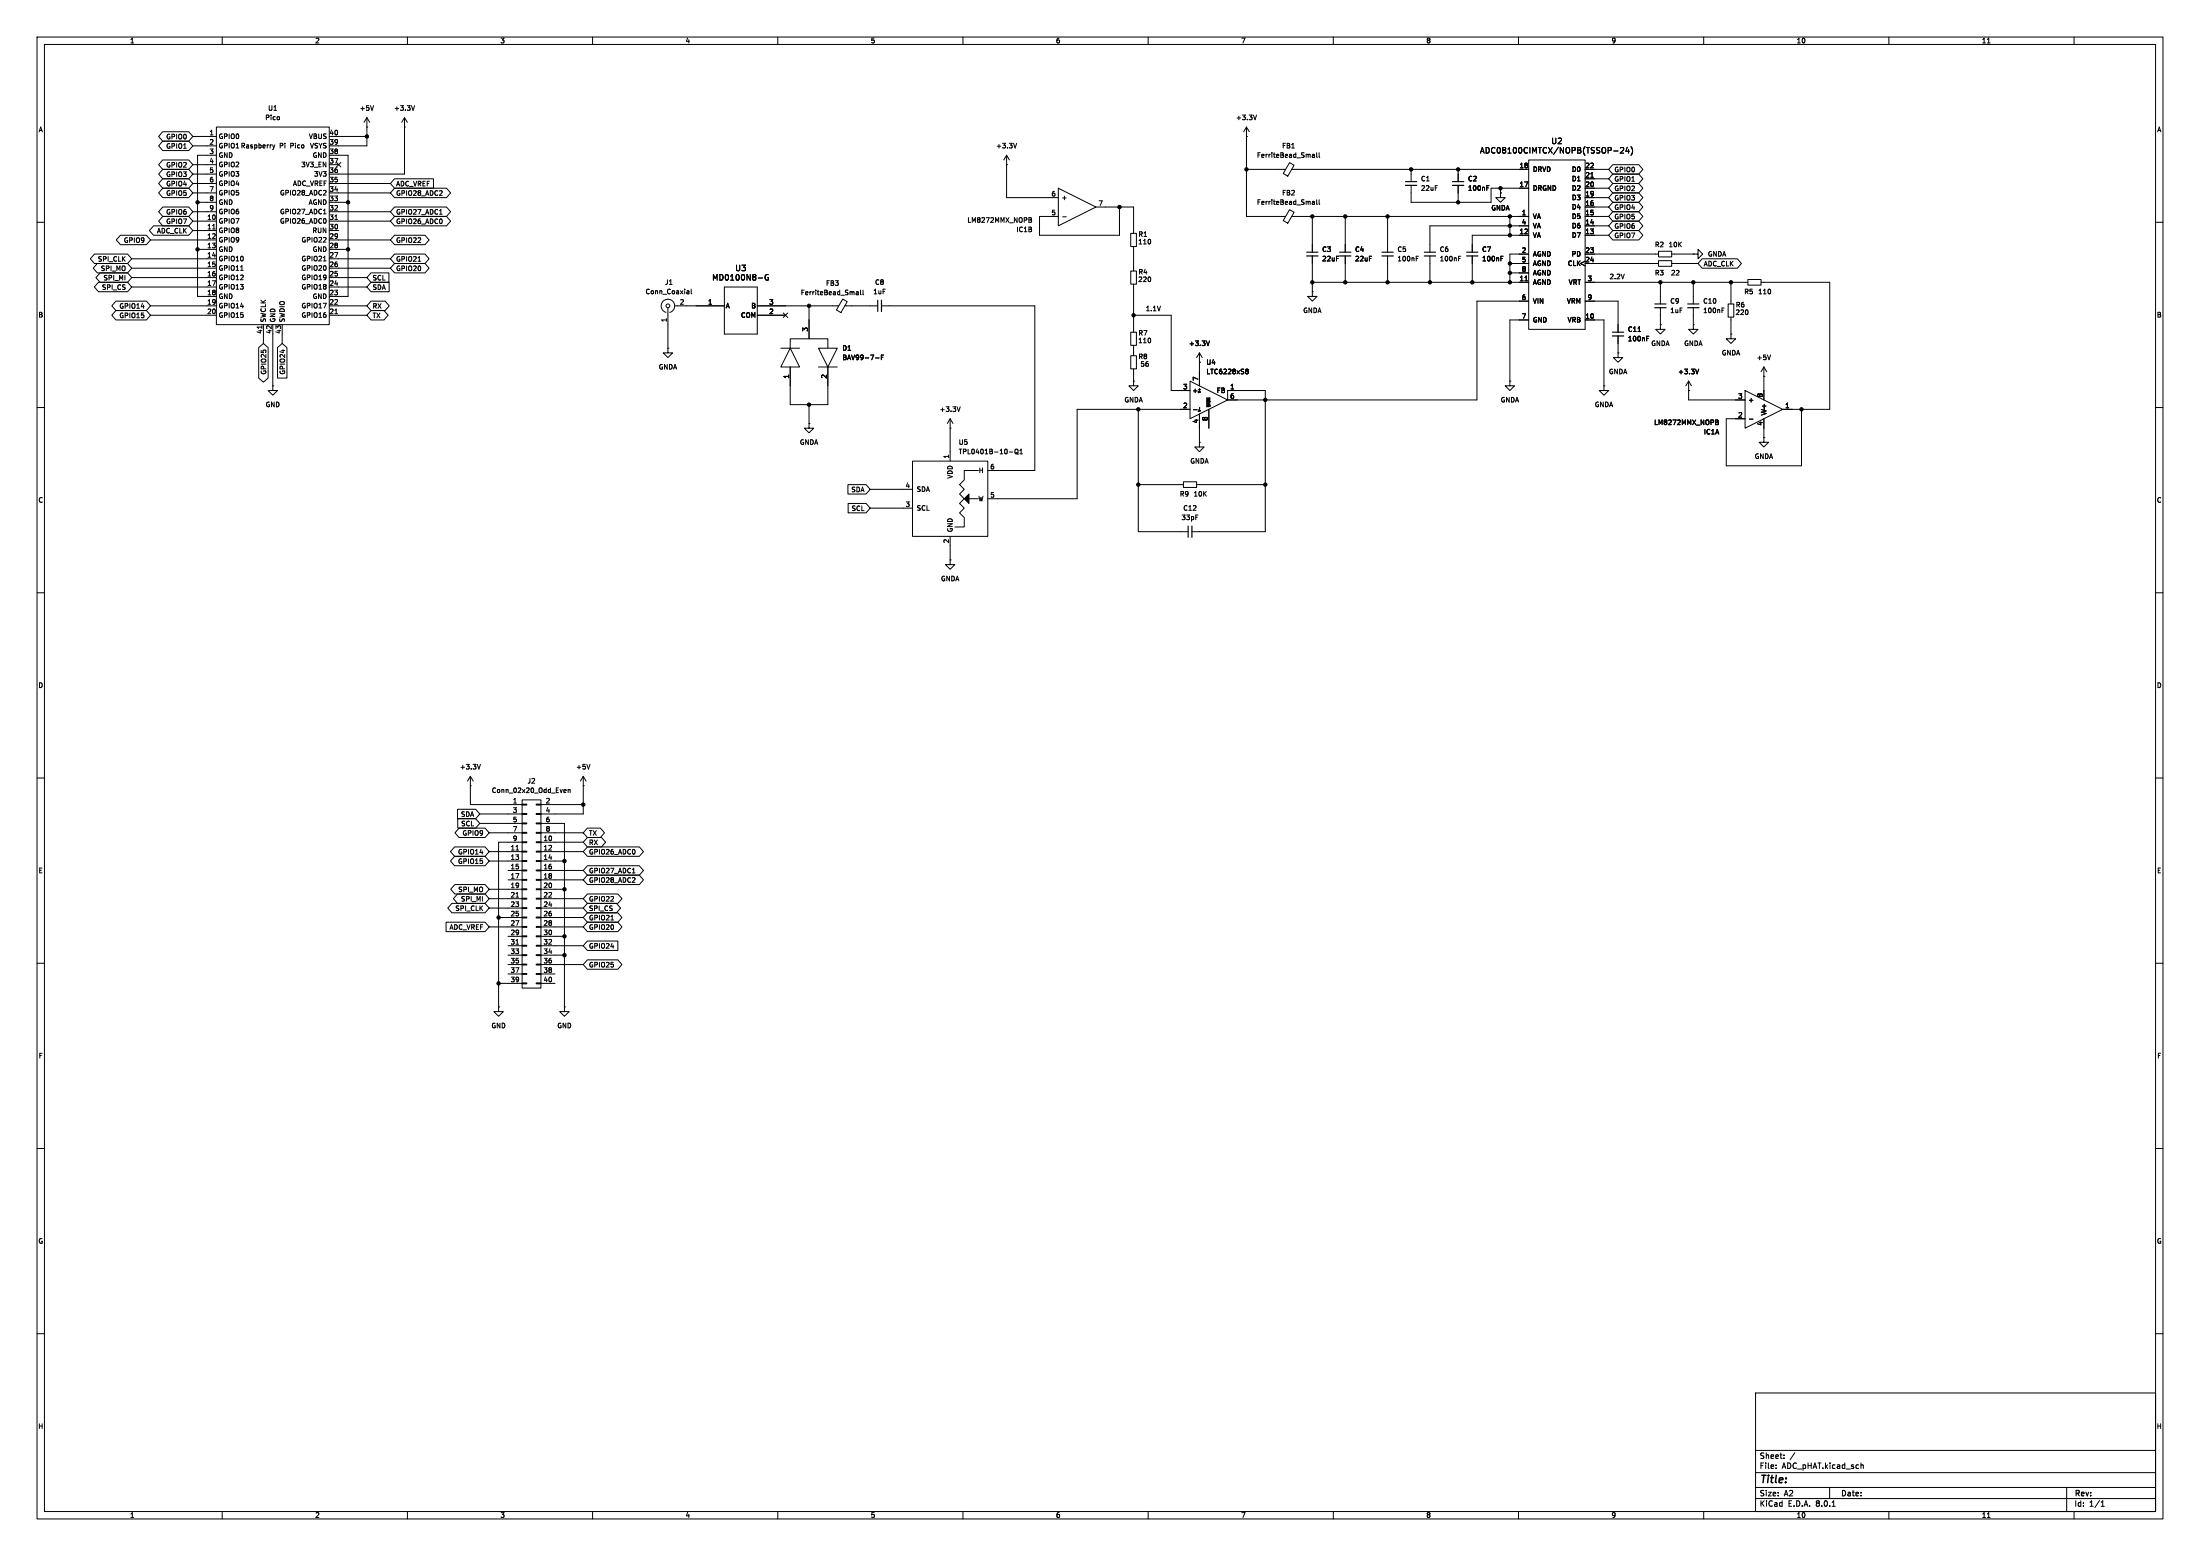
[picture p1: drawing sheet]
<svg xmlns="http://www.w3.org/2000/svg" width="594mm" height="420mm" viewBox="0 0 594 420" stroke-linecap="round" stroke-linejoin="round" font-family="sans-serif">
<g fill="none" stroke="#000" stroke-width=".27">
<path d="M10 10h574v400h-574zM12 12h570v396h-570zM60 10v2M110 10v2M160 10v2M210 10v2M260 10v2M310 10v2M360 10v2M410 10v2M460 10v2M510 10v2"/>
<path d="M536.6 11.6h.7M560 10v2M43.9 38.1h7.1l1.1 1.3-1.1 1.2h-7.1l-1.1-1.2zM43.9 35.6h7.1l1.1 1.2-1.1 1.3h-7.1l-1.1-1.3zM52.1 36.8h6.3M52.1 39.4h6.3M58.4 34.3h30.5v53.3h-30.5zM73.6 39.1l.3 .8M73.9 39.9l-.3 .5M74.2 39.1l-.3 .8M88.9 36.8h10.2M99.1 34.3h.1"/>
<path d="M99.1 31.8v7.6h-10.2M99.1 31.8l-.8 1.2M99.1 31.8l.7 1.2M100.9 28.5l-.4 1.3M109.2 34.3h.1M109.2 31.8v15.2h-20.3M109.2 31.8l-.7 1.2M109.2 31.8l.8 1.2M111.9 28.5l-.4 1.3M274.5 38.7l-.4 1.2M336.5 36.8h.1M336.5 34.3v24.1h10.6"/>
<path d="M336.5 34.3l-.7 1.3M336.5 34.3l.8 1.3M339.3 31.1l-.5 1.2M437.5 40l.6-.2 .3 .4-.9 1.1h.9M439.3 39.7l-.3 1.1h.9M440.4 39.6a1.74 1.74 0 0 1 0 2.3M10 60h2M43.9 43.2h7.1l1.1 1.3-1.1 1.2h-7.1l-1.1-1.2zM43.9 50.8h7.1l1.1 1.3-1.1 1.2h-7.1l-1.1-1.2zM43.9 45.7h7.1l1.1 1.3-1.1 1.3h-7.1l-1.1-1.3zM43.9 58.4h7.1l1.1 1.3-1.1 1.3h-7.1l-1.1-1.3zM43.9 55.9h7.1l1.1 1.3-1.1 1.2h-7.1l-1.1-1.2z"/>
<path d="M43.9 48.3h7.1l1.1 1.2-1.1 1.3h-7.1l-1.1-1.3zM52.1 59.7h6.3M52.1 57.2h6.3M52.1 52.1h6.3M52.1 49.5h6.3M52.1 47h6.3M52.1 44.5h6.3M53.3 54.6h5.1M58.4 41.9h-5.1v38.1h5.1M87.3 57.7h.7M88.9 59.7h16.5M88.9 41.9h5.1v38.1h-5.1"/>
<path d="M88.9 57.2h16.5M88.9 54.6h5.1M88.9 52.1h16.5M88.9 49.5h16.5M88.9 44.5h2.5M90.4 59.3h.7M90.8 43.8l1.2 1.3M92 43.8l-1.2 1.3M106.5 55.9h14.1l1.1 1.3-1.1 1.2h-14.1l-1.1-1.2zM106.5 58.4h14.1l1.1 1.3-1.1 1.3h-14.1l-1.1-1.3zM106.5 50.8h14.1l1.1 1.3-1.1 1.2h-14.1l-1.1-1.2zM106.5 48.3h10.5v2.5h-10.5l-1.1-1.3z"/>
<path d="M118.7 57.8h.7M271.8 44.5h.1M271.8 41.9l-.8 1.3M271.8 41.9v11.4h13.9M271.8 41.9l.7 1.3M277.8 58.7l.6 .2 .1 .2-.3 .2M277.8 59.3h.4M278.2 59.3l.3 .3v.3l-.7 .1M285.7 50.8l10.2 5.1-10.2 5.1zM286.9 58.5h1M295.9 55.9h10.2v7.1M302.3 55.9v7.6h-21.6v-5.1h5"/>
<path d="M336.5 45.7h10.6M348.2 43.9l1.2 .7-1.7 2.9-1.2-.7zM348.2 56.6l1.2 .7-1.7 2.9-1.2-.7zM348.8 58.4h63.9M348.8 45.7h63.9M354.3 58.4v9.7M354.4 41.7h.4l.1 .8-.5-.1M354.4 54.4h.4l.1 .8M354.4 55.1h.5M354.9 41.9l-.5 .2M354.9 54.6l-.5 .2M355.5 41.2v1.1l.2 .2"/>
<path d="M355.5 53.9v1.1l.2 .2M356.2 41.2v1.1l.1 .2M356.2 53.9v1.1l.1 .2M363.2 58.4v9.7M374.6 58.4v9.7M381 50v4.6h21.6v-3.8h10.1M381 45.7v3.3M393.7 45.7v3.3M393.7 50v4.6M401.4 50.7h.5M401.4 50.1h.6M405.1 52.1v1.2h1.3l-1.3 1.3-1.2-1.3h1.2"/>
<path d="M405.1 52.1h.1M405.1 50.8v1.3M407.7 58.4v5.1M412.7 43.2h15.3v45.7h-15.3zM428 58.4h6.3M428 53.3h6.3M428 55.9h6.3M428 45.7h6.3M428 50.8h6.3M428 48.3h6.3M429.5 47.8h.7M435.5 59.7h7l1.1 1.3-1.1 1.2h-7l-1.2-1.2z"/>
<path d="M435.5 54.6h7l1.1 1.3-1.1 1.3h-7l-1.2-1.3zM435.5 47h7l1.1 1.3-1.1 1.2h-7l-1.2-1.2zM435.5 57.2h7l1.1 1.2-1.1 1.3h-7l-1.2-1.3zM435.5 44.5h7l1.1 1.2-1.1 1.3h-7l-1.2-1.3zM435.5 52.1h7l1.1 1.2-1.1 1.3h-7l-1.2-1.3zM435.5 49.5h7l1.1 1.3-1.1 1.3h-7l-1.2-1.3zM439.7 40.3v1M582 60h2M25.5 68.6h8.9l1.2 1.3-1.2 1.2h-8.9l-1.1-1.2zM26.3 71.1h8.1l1.2 1.3-1.2 1.3h-8.1l-1.1-1.3zM26.6 76.2h7.8l1.2 1.3-1.2 1.2h-7.8l-1.1-1.2zM27 73.7h7.4l1.2 1.2-1.2 1.3h-7.4l-1.1-1.3z"/>
<path d="M32.5 63.5h7l1.1 1.3-1.1 1.2h-7l-1.1-1.2zM35.6 69.9h22.8M35.6 72.4h22.8M35.6 74.9h22.8M35.6 77.5h22.8M40.6 64.8h17.8M41.5 61h9.5l1.1 1.2-1.1 1.3h-9.5l-1.2-1.3zM52.1 62.2h6.3M53.3 67.3h5.1M57.4 61.8h.7M65 73h.7M87.3 70.4h.7"/>
<path d="M88.9 62.2h2.5M88.9 64.8h16.5M88.9 67.3h5.1M88.9 69.9h16.5M88.9 72.4h16.5M88.9 74.9h10.2M88.9 77.5h10.2M100.2 76.2h4.9v2.5h-4.9l-1.1-1.2zM100.2 73.7h4.8v2.5h-4.8l-1.1-1.3zM106.5 63.5h8.2l1.2 1.3-1.2 1.2h-8.2l-1.1-1.2zM106.5 68.6h8.2l1.2 1.3-1.2 1.2h-8.2l-1.1-1.2zM106.5 71.1h8.2l1.2 1.3-1.2 1.3h-8.2l-1.1-1.3z"/>
<path d="M112.9 70.5h.7M185.6 78.5l.4 .2v.6M186 79.3h-.4M186 78.8h-.4M186.6 78v1.1l.2 .2M195.6 77.5h8.9v12.7h-8.9zM204.7 75h1.2M207.4 74.2a.69 .69 0 0 0-.9 .7 .69 .69 0 0 0 1 .6v-.5h-.3M231.2 78.8h.5v.8M231.2 79.5h.5M231.7 79l-.5 .1M232.3 78.3v1.1l.2 .2"/>
<path d="M233 78.3v1.1l.2 .2M305.3 63h1.5v3.5h-1.5zM305.3 73.2h1.5v3.5h-1.5zM306.1 66.5v6.7M306.1 76.7v13M354.3 78.7v1.3h1.3l-1.3 1.3-1.2-1.3h1.2M354.3 78.7h.1M354.3 69.1v9.6M354.3 76.2h58.4M363.2 69.1v7.1M374.6 69.1v7.1M382.4 69.8h.4"/>
<path d="M382.4 69.2h.6M386.1 69.1v7.1M393.8 69.8h.4M393.8 69.2h.6M397.5 69.1v7.1M405.2 69.8h.5M405.2 69.2h.6M407.7 71.1h5M407.7 73.7h5M411.7 75.8h.7M412.7 63.5h-15.2v4.6M412.7 61h-26.6v7.1"/>
<path d="M412.7 68.6h-5v7.6M428 70.5l-1.3 .6 1.3 .7M428 76.2h43.9M428 63.5h6.3M428 61h6.3M428 68.6h19.8M428 71.1h19.8M435.5 62.2h7l1.1 1.3-1.1 1.3h-7l-1.2-1.3zM447.8 67.8h3.6v1.5h-3.6zM447.8 70.4h3.6v1.5h-3.6zM448.3 76.2v5.8M451.4 68.6h5.8"/>
<path d="M451.4 71.1h7.1M457.2 68.6h1.3v-1.3l1.2 1.3-1.2 1.3v-1.3M457.2 68.6h.1M457.2 76.2v5.8M459.6 69.9h9.5l1.1 1.2-1.1 1.3h-9.5l-1.1-1.3zM467.4 76.2v5.8M471.9 75.4h3.6v1.6h-3.6zM475.5 76.2h18.5v34.3h-12.7M31.3 83.8h8.2l1.1 1.3-1.1 1.3h-8.2l-1.1-1.3zM31.3 81.3h8.2l1.1 1.3-1.1 1.2h-8.2l-1.1-1.2zM40.6 82.6h17.8M40.6 85.1h17.8"/>
<path d="M69.8 93.8l1.3-1.1 1.3 1.1v8.2l-1.3 1.2-1.3-1.2zM70.7 87.9v.8M71.1 87.6v5.1M73.7 87.6v16.5M74.9 93.8l1.3-1.1 1.3 1.1v8.2h-2.6zM76.2 87.6v5.1M88.9 82.6h10.2M88.9 85.1h10.2M90.4 84.7h.7M100.2 83.8h3.5l1.1 1.3-1.1 1.3h-3.5l-1.1-1.3zM100.2 81.3h3.8l1.1 1.3-1.1 1.2h-3.8l-1.1-1.2zM180.3 80.8a1.82 1.82 0 0 1 1.8 1.5 1.82 1.82 0 0 1-1.3 2"/>
<path d="M180.3 80.8a1.81 1.81 0 0 0-1.8 1.5 1.81 1.81 0 0 0 1.3 2M180.3 94v1.3h1.3l-1.3 1.2-1.2-1.2h1.2M180.3 94h.1M180.3 83.1v10.9M182.1 82.6h13.5M204.5 82.6h21.9M204.5 85.1h7.6M210.8 94h5.1M211.5 84.5l1.2 1.2M212.7 84.5l-1.2 1.2M213.4 94l2.5 5.1h-5.1zM213.4 94v-2.6h10.1v2.6"/>
<path d="M213.4 99.1v10.1h10.1v-10.1M218.4 82.6v8.8M221 94h5.1l-2.6 5.1zM221 99.1h5.1M227.5 80.7l1.3 .7-1.7 3-1.3-.7zM228.1 82.6h8.9M236.4 96.6h1M238 96.4h.4M238 82.6h41.4v44.4h-12.7M238.6 95.8h-.6v1.3M305.3 89.7h1.5v3.5h-1.5zM305.3 96h1.5v3.6h-1.5z"/>
<path d="M306.1 93.2v2.8M306.1 99.6v3.3M306.1 85.1h10.1v20.3h5.1M323.8 97.8h.1M323.8 95.3l-.7 1.2M323.8 95.3v8.8M323.8 95.3l.8 1.2M326.6 92l-.5 1.3M336.4 99.7l.6 .1-.2 .4M412.7 86.4h-5v16.5M412.7 81.3h-13.9v26.7h-67.3M428 81.3h8.9v8.4"/>
<path d="M428 86.4h5.1v17.7M436.9 95.3v1.2h1.2l-1.2 1.3-1.3-1.3h1.3M436.9 95.3h.1M436.9 90.7v4.6M442.3 89.5h.7M444.6 91.4h.4M444.6 90.8h.6M448.3 87.6v1.3h1.3l-1.3 1.3-1.3-1.3h1.3M448.3 87.6h.1M448.3 83.1v4.5M457.2 87.6v1.3h1.3l-1.3 1.3-1.3-1.3h1.3M457.2 87.6h.1"/>
<path d="M457.2 83.1v4.5M458.7 99.6l-.5 1.3M464.9 83.7h.5M464.9 83.1h.6M466.6 82h1.5v3.6h-1.5zM467.4 90.2v1.2h1.2l-1.2 1.3-1.3-1.3h1.3M467.4 90.2h.1M467.4 85.6v4.6M476.2 99.1l-.7 1.2M476.2 99.1v8.9M476.2 99.1l.8 1.2M478.1 95.8l-.5 1.3"/>
<path d="M10 110h2M73.7 104.1v1.3h1.2l-1.2 1.3-1.3-1.3h1.3M73.7 104.1h.1M218.4 114.3v1.3h-1.2l1.2 1.2 1.3-1.2h-1.3M218.4 114.3h.1M218.4 109.2v5.1M256.5 115.6h.1M256.5 113l-.7 1.3M256.5 113v11.5M256.5 113l.8 1.3M259.3 109.8l-.5 1.3M306.1 102.9v1.2h1.2l-1.2 1.3-1.3-1.3h1.3"/>
<path d="M306.1 102.9h.1M307.3 110.5v33h13.5M321.3 102.9l10.2 5.1-10.2 5zM321.3 110.5h-30.5v24.1h-24.1M322.2 110.6h1M323.8 119.4v1.3h-1.2l1.2 1.2 1.3-1.2h-1.3M323.8 119.4h.1M323.8 111.8v7.6M323.9 104.9v.5M323.9 110v.5M325.9 107.4v2.4M326.4 110.5v5.1"/>
<path d="M331.5 108v-2.6h10.1v38.1h-19.8M336.4 100.1l.1 .1M336.5 100.2h.3M336.5 100.2h-.1M336.8 100.2l.2 .2v.4h-.6M407.7 102.9v1.2h1.2l-1.2 1.3-1.3-1.3h1.3M407.7 102.9h.1M433.1 104.1v1.3h1.2l-1.2 1.3-1.3-1.3h1.3M433.1 104.1h.1M455.9 105.4h.1M455.9 102.9l-.7 1.2M455.9 102.9v5.1h15.3"/>
<path d="M455.9 102.9l.8 1.2M463.2 113.4l.6 .1 .1 .2-.2 .3M463.2 114h.5M463.7 114l.3 .2-.1 .3-.7 .1M471.2 105.4l10.1 5.1-10.1 5.1zM472.3 113.1h1M476.2 101.6h.1M476.2 118.1v1.3h1.3l-1.3 1.3-1.2-1.3h1.2M476.2 118.1h.1M476.2 113v5.1M486.4 110.5v15.2h-20.3v-12.7h5.1M582 110h2"/>
<path d="M228.9 130.8h4.9l1.1 1.3-1.1 1.3h-4.9zM229 135.9h4.8l1.1 1.3-1.1 1.2h-4.8zM234.9 137.2h11.5M234.9 132.1h11.5M246.4 124.5h20.3v20.3h-20.3zM261.6 134.6h2.6M264.2 127h-3.9v2.5l-1.2 1.3 1.2 1.3-1.2 1.3 1.2 1.2-1.2 1.3 1.2 1.3-1.2 1.2 1.2 1.3v2.5h-2.5M272.5 122h1M274.2 121.3l.6 .1 .1 .7-.3 .4-.5-.2-.1-.6zM274.3 122.2l.4 .2M274.7 122.4l.2 .2M275.4 122.5h.7"/>
<path d="M275.4 121.6l.3-.4v1.3M307.3 130.8h12.2M319.5 130h3.6v1.6h-3.6zM323.1 130.8h18.5M10 160h2M256.5 151.1v1.3h-1.2l1.2 1.3 1.3-1.3h-1.3M256.5 151.1h.1M256.5 144.8v6.3M582 160h2M10 210h2M123.5 218.4h4.9l1.1 1.3-1.1 1.3h-4.9zM127 212.1h.1"/>
<path d="M127 209.6v7.6h14M127 209.6l-.8 1.2M127 209.6l.8 1.2M129.5 219.7h11.5M129.7 206.3l-.4 1.3M141 219.6h1.2v.2h-1.2zM141 217h1.2v.3h-1.2zM141 215.9h5v50.8h-5zM144.8 219.6h1.2v.2h-1.2zM144.8 217h1.2v.3h-1.2zM146 217.2h11.5M152.4 213.1l.4 .1 .1 .2-.7 .1"/>
<path d="M152.8 213.9h-.4M153.4 213.2h.5v.7M153.4 213.1v.8M157.5 212.1h.1M157.5 209.6v10.1h-11.5M157.5 209.6l-.8 1.2M157.5 209.6l.7 1.2M159.3 206.3l-.4 1.3M582 210h2M122.7 228.6h8.3l1.1 1.3-1.1 1.2h-8.3l-1.1-1.2zM122.7 231.1h8.3l1.1 1.3-1.1 1.3h-8.3l-1.1-1.3zM122.8 238.8h8.2l1.1 1.2-1.1 1.3h-8.2l-1.1-1.3z"/>
<path d="M123.6 221h4.8l1.1 1.3-1.1 1.2h-4.8zM123.9 223.5h7.1l1.1 1.3-1.1 1.3h-7.1l-1.1-1.3zM129.5 222.3h11.5M132.1 229.9h8.9M132.1 232.4h8.9M132.1 224.8h8.9M137.2 235h3.8M137.2 237.5h3.8M139.3 229.5h.7M141 239.9h1.2v.3h-1.2zM141 237.4h1.2v.2h-1.2zM141 234.8h1.2v.3h-1.2z"/>
<path d="M141 232.3h1.2v.2h-1.2zM141 229.7h1.2v.3h-1.2zM141 227.2h1.2v.3h-1.2zM141 224.7h1.2v.2h-1.2zM141 222.1h1.2v.3h-1.2zM141 227.3h-6.4v44.5M144.8 239.9h1.2v.3h-1.2zM144.8 237.4h1.2v.2h-1.2zM144.8 234.8h1.2v.3h-1.2zM144.8 232.3h1.2v.2h-1.2zM144.8 229.7h1.2v.3h-1.2zM144.8 227.2h1.2v.3h-1.2z"/>
<path d="M144.8 224.7h1.2v.2h-1.2zM144.8 222.1h1.2v.3h-1.2zM146 227.3h11.5M146 229.9h11.5M146 232.4h6.4M146 235h11.5M146 237.5h11.5M146 222.3h6.4v49.5M146 224.8h11.5M158.6 226.1h3.8l1.1 1.2-1.1 1.3h-3.8l-1.1-1.3zM158.6 223.5h3.5l1.1 1.3-1.1 1.3h-3.5l-1.1-1.3zM158.6 236.2h14l1.1 1.3-1.1 1.3h-14l-1.1-1.3z"/>
<path d="M158.6 233.7h14l1.1 1.3-1.1 1.2h-14l-1.1-1.2zM158.6 228.6h14l1.1 1.3-1.1 1.2h-14l-1.1-1.2zM170.7 235.6h.8M10 260h2M120.4 248.9h10.6l1.1 1.3-1.1 1.3h-10.6zM122 243.8h9l1.1 1.3-1.1 1.3h-9l-1.1-1.3zM123.5 241.3h7.5l1.1 1.3-1.1 1.2h-7.5l-1.1-1.2zM132.1 240h8.9M132.1 242.6h8.9M132.1 245.1h8.9M132.1 250.2h8.9M134.6 247.7h6.4"/>
<path d="M137.2 252.7h3.8M137.2 255.3h3.8M137.2 257.8h3.8M139.3 242.2h.7M139.3 254.9h.7M141 257.7h1.2v.2h-1.2zM141 255.1h1.2v.3h-1.2zM141 252.6h1.2v.3h-1.2zM141 250.1h1.2v.2h-1.2zM141 247.5h1.2v.3h-1.2zM141 245h1.2v.2h-1.2zM141 242.4h1.2v.3h-1.2z"/>
<path d="M144.8 257.7h1.2v.2h-1.2zM144.8 255.1h1.2v.3h-1.2zM144.8 252.6h1.2v.3h-1.2zM144.8 250.1h1.2v.2h-1.2zM144.8 247.5h1.2v.3h-1.2zM144.8 245h1.2v.2h-1.2zM144.8 242.4h1.2v.3h-1.2zM146 240h6.4M146 242.6h11.5M146 245.1h11.5M146 247.7h11.5M146 250.2h11.5"/>
<path d="M146 252.7h6.4M146 255.3h11.5M146 257.8h6.4M158.6 241.3h8.2l1.1 1.3-1.1 1.2h-8.2l-1.1-1.2zM158.6 254h8.2v2.5h-8.2l-1.1-1.2zM158.6 243.8h7.9l1.1 1.3-1.1 1.3h-7.9l-1.1-1.3zM158.6 248.9h8.2l1.1 1.3-1.1 1.3h-8.2l-1.1-1.3zM158.6 246.4h8.2l1.1 1.3-1.1 1.2h-8.2l-1.1-1.2zM158.6 259.1h8.2l1.1 1.3-1.1 1.2h-8.2l-1.1-1.2zM164.9 248.3h.8M582 260h2M134.6 271.8v1.3h1.3l-1.3 1.2-1.3-1.2h1.3"/>
<path d="M134.6 271.8h.1M134.6 265.4h6.4M137.2 260.4h3.8M137.2 262.9h3.8M141 265.3h1.2v.3h-1.2zM141 262.8h1.2v.2h-1.2zM141 260.2h1.2v.3h-1.2zM144.8 265.3h1.2v.3h-1.2zM144.8 262.8h1.2v.2h-1.2zM144.8 260.2h1.2v.3h-1.2zM146 260.4h11.5M146 262.9h3.9"/>
<path d="M146 265.4h3.9M152.4 271.8v1.3h1.3l-1.3 1.2-1.3-1.2h1.3M152.4 271.8h.1M10 310h2M582 310h2M10 360h2M474 376h108v32h-108zM582 360h2M474 397.5h108M474 391.5h108M479.5 396.2v.2M479.5 395.4v.2"/>
<path d="M481.7 393.5v.2M481.7 392.7v.2M484.6 392.1l-1.3 1.9M502.5 395.5l.5-.1 .1 1M60 408v2M110 408v2M160 408v2M210 408v2M260 408v2M310 408v2M360 408v2M410 408v2"/>
<path d="M460 408v2M474 404.5h108M474 401.5h108M494 401.5v3M494.7 406.6h.8M510 408v2M536.6 409.6h.7M558 401.5v6.5M560 408v2M567.3 406.6h.9M567.3 405.5l.4-.4v1.5"/>
<circle cx="180.3" cy="82.6" r=".51"/>
</g>
<path d="M379.5 50h3M392.2 50h3M352.8 69.1h3.1M361.7 69.1h3M373.1 69.1h3.1M384.6 69.1h3M396 69.1h3M238 81v3.1M435.4 90.7h3M446.8 83.1h3M455.7 83.1h3M321.8 142v3" fill="none" stroke="#000" stroke-width=".33"/>
<path d="M379.5 49h3M392.2 49h3M352.8 68.1h3.1M361.7 68.1h3M373.1 68.1h3.1M384.6 68.1h3M396 68.1h3M237 81v3.1M435.4 89.7h3M446.8 82h3M455.7 82h3M320.8 142v3" fill="none" stroke="#000" stroke-width=".3"/>
<g fill="#000" stroke="#000" stroke-width=".27">
<path d="M260.3 134.6l1.3-1.2v2.5z"/>
<circle cx="99.1" cy="36.8" r=".46"/>
<circle cx="53.3" cy="54.6" r=".46"/>
<circle cx="94" cy="54.6" r=".46"/>
<circle cx="302.3" cy="55.9" r=".46"/>
<circle cx="336.5" cy="45.7" r=".46"/>
<circle cx="354.3" cy="58.4" r=".46"/>
<circle cx="363.2" cy="58.4" r=".46"/>
<circle cx="374.6" cy="58.4" r=".46"/>
<circle cx="381" cy="45.7" r=".46"/>
<circle cx="393.7" cy="54.6" r=".46"/>
<circle cx="393.7" cy="45.7" r=".46"/>
<circle cx="405.1" cy="50.8" r=".46"/>
<circle cx="407.7" cy="58.4" r=".46"/>
<circle cx="53.3" cy="67.3" r=".46"/>
<circle cx="94" cy="67.3" r=".46"/>
<circle cx="354.3" cy="76.2" r=".46"/>
<circle cx="363.2" cy="76.2" r=".46"/>
<circle cx="374.6" cy="76.2" r=".46"/>
<circle cx="386.1" cy="76.2" r=".46"/>
<circle cx="397.5" cy="76.2" r=".46"/>
<circle cx="407.7" cy="76.2" r=".46"/>
<circle cx="407.7" cy="73.7" r=".46"/>
<circle cx="407.7" cy="63.5" r=".46"/>
<circle cx="407.7" cy="61" r=".46"/>
<circle cx="407.7" cy="71.1" r=".46"/>
<circle cx="448.3" cy="76.2" r=".46"/>
<circle cx="457.2" cy="76.2" r=".46"/>
<circle cx="467.4" cy="76.2" r=".46"/>
<circle cx="218.4" cy="82.6" r=".46"/>
<circle cx="306.1" cy="85.1" r=".46"/>
<circle cx="218.4" cy="109.2" r=".46"/>
<circle cx="307.3" cy="110.5" r=".46"/>
<circle cx="341.6" cy="108" r=".46"/>
<circle cx="486.4" cy="110.5" r=".46"/>
<circle cx="307.3" cy="130.8" r=".46"/>
<circle cx="341.6" cy="130.8" r=".46"/>
<circle cx="157.5" cy="217.2" r=".46"/>
<circle cx="152.4" cy="232.4" r=".46"/>
<circle cx="134.6" cy="247.7" r=".46"/>
<circle cx="152.4" cy="252.7" r=".46"/>
<circle cx="152.4" cy="240" r=".46"/>
<circle cx="152.4" cy="257.8" r=".46"/>
<circle cx="134.6" cy="265.4" r=".46"/>
</g>
<text font-size="2.8" x="475" y="400.9">Title:</text>
<g font-size="2.1">
<text x="399.5" y="41.6">ADC08100CIMTCX/NOPB(TSSOP-24)</text>
<text x="418.8" y="39.1">U2</text>
<text x="192.2" y="75.9">MD0100N8-G</text>
<text x="198.4" y="73.4">U3</text>
<text x="475" y="394">Sheet:</text>
<text x="475" y="396.7">File:</text>
<text x="481.1" y="396.7">ADC_pHAT.kicad_sch</text>
<text x="475" y="406.9">KiCad</text>
<text x="475" y="404.1">Size:</text>
<text x="481.7" y="404.1">A2</text>
<text x="482.7" y="406.9">E.D.A.</text>
<text x="490.3" y="406.9">8.0.1</text>
<text x="497" y="404.1">Date:</text>
<text x="560" y="404.3">Rev:</text>
<text x="560" y="406.9">Id:</text>
<text x="564.1" y="406.9">1/1</text>
</g>
<g font-size="1.8">
<text x="35" y="11.9">1</text>
<text x="85" y="11.9">2</text>
<text x="135" y="11.9">3</text>
<text x="185" y="11.9">4</text>
<text x="235" y="11.9">5</text>
<text x="285" y="11.9">6</text>
<text x="335" y="11.9">7</text>
<text x="385" y="11.9">8</text>
<text x="435" y="11.9">9</text>
<text x="485" y="11.9">10</text>
<text x="535" y="11.9">11</text>
<text x="10.3" y="35.9">A</text>
<text x="71.5" y="32.6">Pico</text>
<text x="72.3" y="30.1">U1</text>
<text x="97" y="30.1">+5V</text>
<text x="106.3" y="30.1">+3.3V</text>
<text x="333.6" y="32.6">+3.3V</text>
<text x="582.3" y="35.9">A</text>
<text x="44.8" y="40.3">GPIO1</text>
<text x="44.8" y="37.8">GPIO0</text>
<text x="56.4" y="36.6">1</text>
<text x="56.4" y="39.1">2</text>
<text x="56.4" y="41.7">3</text>
<text x="58.9" y="37.7">GPIO0</text>
<text x="58.9" y="40.2">GPIO1 Raspberry</text>
<text x="75.5" y="40.2">Pi</text>
<text x="78.5" y="40.2">Pico</text>
<text x="83.3" y="37.7">VBUS</text>
<text x="83.6" y="40.2">VSYS</text>
<text x="88.9" y="41.7">38</text>
<text x="88.9" y="39.1">39</text>
<text x="88.9" y="36.6">40</text>
<text x="268.8" y="40.2">+3.3V</text>
<text x="346.1" y="40.2">FB1</text>
<text x="44.8" y="45.4">GPIO2</text>
<text x="44.8" y="47.9">GPIO3</text>
<text x="56.4" y="44.2">4</text>
<text x="56.4" y="46.7">5</text>
<text x="58.9" y="42.8">GND</text>
<text x="58.9" y="45.3">GPIO2</text>
<text x="58.9" y="47.9">GPIO3</text>
<text x="81.2" y="45.3">3V3_EN</text>
<text x="84.3" y="42.8">GND</text>
<text x="84.7" y="47.9">3V3</text>
<text x="88.9" y="46.7">36</text>
<text x="88.9" y="44.2">37</text>
<text x="339.3" y="42.8">FerriteBead_Small</text>
<text x="410.2" y="45.5">18</text>
<text x="413.8" y="46.6">DRVD</text>
<text x="424.3" y="46.6">D0</text>
<text x="427.9" y="45.5">22</text>
<text x="435.8" y="46.7">GPIO0</text>
<text x="44.8" y="53">GPIO5</text>
<text x="44.8" y="50.5">GPIO4</text>
<text x="56.4" y="49.3">6</text>
<text x="56.4" y="51.8">7</text>
<text x="58.9" y="50.4">GPIO4</text>
<text x="58.9" y="52.9">GPIO5</text>
<text x="75.5" y="52.9">GPIO28_ADC2</text>
<text x="79" y="50.4">ADC_VREF</text>
<text x="88.9" y="51.8">34</text>
<text x="88.9" y="49.3">35</text>
<text x="106.8" y="53">GPIO28_ADC2</text>
<text x="106.8" y="50.5">ADC_VREF</text>
<text x="283.8" y="53.1">6</text>
<text x="346.1" y="52.9">FB2</text>
<text x="383.6" y="49.1">C1</text>
<text x="383.6" y="51.7">22uF</text>
<text x="396.3" y="49.1">C2</text>
<text x="396.3" y="51.7">100nF</text>
<text x="410.2" y="50.5">17</text>
<text x="413.8" y="51.7">DRGND</text>
<text x="424.3" y="51.7">D2</text>
<text x="424.3" y="49.1">D1</text>
<text x="427.9" y="53.1">19</text>
<text x="427.9" y="50.5">20</text>
<text x="427.9" y="48">21</text>
<text x="435.8" y="49.2">GPIO1</text>
<text x="435.8" y="51.8">GPIO2</text>
<text x="44.8" y="58.1">GPIO6</text>
<text x="55.8" y="59.4">10</text>
<text x="56.4" y="54.4">8</text>
<text x="56.4" y="56.9">9</text>
<text x="58.9" y="55.5">GND</text>
<text x="58.9" y="58">GPIO6</text>
<text x="75.5" y="58">GPIO27_ADC1</text>
<text x="83.2" y="55.5">AGND</text>
<text x="88.9" y="59.4">31</text>
<text x="88.9" y="56.9">32</text>
<text x="88.9" y="54.4">33</text>
<text x="106.8" y="58.1">GPIO27_ADC1</text>
<text x="283.8" y="58.2">5</text>
<text x="286.5" y="54.2">+</text>
<text x="296.5" y="55.6">7</text>
<text x="339.3" y="55.5">FerriteBead_Small</text>
<text x="402.5" y="57">GNDA</text>
<text x="410.8" y="58.2">1</text>
<text x="413.8" y="59.3">VA</text>
<text x="424.3" y="59.3">D5</text>
<text x="424.3" y="56.7">D4</text>
<text x="424.3" y="54.2">D3</text>
<text x="427.9" y="58.2">15</text>
<text x="427.9" y="55.6">16</text>
<text x="435.8" y="56.8">GPIO4</text>
<text x="435.8" y="59.4">GPIO5</text>
<text x="435.8" y="54.3">GPIO3</text>
<text x="33.3" y="65.7">GPIO9</text>
<text x="42.3" y="63.2">ADC_CLK</text>
<text x="44.8" y="60.6">GPIO7</text>
<text x="55.8" y="62">11</text>
<text x="55.8" y="64.5">12</text>
<text x="58.9" y="60.6">GPIO7</text>
<text x="58.9" y="63.1">GPIO8</text>
<text x="58.9" y="65.6">GPIO9</text>
<text x="75.5" y="60.6">GPIO26_ADC0</text>
<text x="81.3" y="65.6">GPIO22</text>
<text x="84.3" y="63.1">RUN</text>
<text x="88.9" y="64.5">29</text>
<text x="88.9" y="62">30</text>
<text x="106.8" y="60.6">GPIO26_ADC0</text>
<text x="106.8" y="65.7">GPIO22</text>
<text x="261.1" y="60.3">LM8272MMX_NOPB</text>
<text x="274.3" y="62.8">IC1B</text>
<text x="307.3" y="64.1">R1</text>
<text x="410.2" y="63.2">12</text>
<text x="410.8" y="60.7">4</text>
<text x="413.8" y="64.4">VA</text>
<text x="413.8" y="61.8">VA</text>
<text x="424.3" y="64.4">D7</text>
<text x="424.3" y="61.8">D6</text>
<text x="427.9" y="63.2">13</text>
<text x="427.9" y="60.7">14</text>
<text x="435.8" y="61.9">GPIO6</text>
<text x="435.8" y="64.5">GPIO7</text>
<text x="26.3" y="70.8">SPI_CLK</text>
<text x="55.8" y="67.1">13</text>
<text x="55.8" y="69.6">14</text>
<text x="58.9" y="68.2">GND</text>
<text x="58.9" y="70.7">GPIO10</text>
<text x="81.3" y="70.7">GPIO21</text>
<text x="84.3" y="68.2">GND</text>
<text x="88.9" y="69.6">27</text>
<text x="88.9" y="67.1">28</text>
<text x="106.8" y="70.8">GPIO21</text>
<text x="307.2" y="66.1">110</text>
<text x="356.9" y="68.2">C3</text>
<text x="356.9" y="70.7">22uF</text>
<text x="365.8" y="68.2">C4</text>
<text x="365.8" y="70.7">22uF</text>
<text x="377.2" y="68.2">C5</text>
<text x="377.2" y="70.7">100nF</text>
<text x="388.6" y="68.2">C6</text>
<text x="388.6" y="70.7">100nF</text>
<text x="400.1" y="68.2">C7</text>
<text x="400.1" y="70.7">100nF</text>
<text x="410.8" y="68.3">2</text>
<text x="410.8" y="70.9">5</text>
<text x="413.8" y="69.4">AGND</text>
<text x="413.8" y="72">AGND</text>
<text x="423.2" y="72">CLK</text>
<text x="424.2" y="69.4">PD</text>
<text x="427.9" y="68.3">23</text>
<text x="427.9" y="70.9">24</text>
<text x="446.7" y="66.9">R2</text>
<text x="450.4" y="66.9">10K</text>
<text x="461" y="69.4">GNDA</text>
<text x="27.1" y="73.3">SPI_MO</text>
<text x="27.8" y="75.9">SPI_MI</text>
<text x="55.8" y="72.1">15</text>
<text x="55.8" y="74.7">16</text>
<text x="55.8" y="77.2">17</text>
<text x="58.9" y="73.3">GPIO11</text>
<text x="58.9" y="75.8">GPIO12</text>
<text x="81.3" y="75.8">GPIO19</text>
<text x="81.3" y="73.3">GPIO20</text>
<text x="88.9" y="77.2">24</text>
<text x="88.9" y="74.7">25</text>
<text x="88.9" y="72.1">26</text>
<text x="100.5" y="75.9">SCL</text>
<text x="106.8" y="73.3">GPIO20</text>
<text x="179.4" y="77.1">J1</text>
<text x="222.9" y="77.3">FB3</text>
<text x="236.2" y="77.1">C8</text>
<text x="307.2" y="76.3">220</text>
<text x="307.3" y="74.3">R4</text>
<text x="410.2" y="75.9">11</text>
<text x="410.8" y="73.4">8</text>
<text x="413.8" y="77.1">AGND</text>
<text x="413.8" y="74.5">AGND</text>
<text x="423.4" y="77.1">VRT</text>
<text x="428.6" y="75.9">3</text>
<text x="434.5" y="75.5">2.2V</text>
<text x="446.7" y="74.5">R3</text>
<text x="451.1" y="74.5">22</text>
<text x="459.9" y="72.1">ADC_CLK</text>
<text x="27.4" y="78.4">SPI_CS</text>
<text x="32.1" y="83.5">GPIO14</text>
<text x="55.8" y="79.8">18</text>
<text x="55.8" y="82.3">19</text>
<text x="58.9" y="78.3">GPIO13</text>
<text x="58.9" y="80.9">GND</text>
<text x="58.9" y="83.4">GPIO14</text>
<text x="81.3" y="83.4">GPIO17</text>
<text x="81.3" y="78.3">GPIO18</text>
<text x="84.3" y="80.9">GND</text>
<text x="88.9" y="82.3">22</text>
<text x="88.9" y="79.8">23</text>
<text x="100.5" y="78.4">SDA</text>
<text x="100.5" y="83.5">RX</text>
<text x="174.2" y="79.6">Conn_Coaxial</text>
<text x="183.4" y="82.3">2</text>
<text x="191.1" y="82.3">1</text>
<text x="195.8" y="83.4">A</text>
<text x="202.7" y="83.4">B</text>
<text x="207.6" y="82.3">3</text>
<text x="216.1" y="79.9">FerriteBead_Small</text>
<text x="235.7" y="79.6">1uF</text>
<text x="410.8" y="81">6</text>
<text x="413.8" y="82.1">VIN</text>
<text x="423" y="82.1">VRM</text>
<text x="428.6" y="81">9</text>
<text x="450.9" y="82.1">C9</text>
<text x="459.8" y="82.1">C10</text>
<text x="468.6" y="83.2">R6</text>
<text x="470.8" y="79.6">R5</text>
<text x="474.6" y="79.6">110</text>
<text x="10.3" y="85.9">B</text>
<text x="32.1" y="86">GPIO15</text>
<text x="55.8" y="84.8">20</text>
<text x="58.9" y="86">GPIO15</text>
<text x="72" y="87.1" transform="rotate(-90 72 87.1)">SWCLK</text>
<text x="74.5" y="87.1" transform="rotate(-90 74.5 87.1)">GND</text>
<text x="77.1" y="87.1" transform="rotate(-90 77.1 87.1)">SWDIO</text>
<text x="81.3" y="86">GPIO16</text>
<text x="88.9" y="84.8">21</text>
<text x="100.5" y="86">TX</text>
<text x="180.1" y="87.1" transform="rotate(-90 180.1 87.1)">1</text>
<text x="200" y="86">COM</text>
<text x="207.6" y="84.8">2</text>
<text x="218.2" y="89.6" transform="rotate(-90 218.2 89.6)">3</text>
<text x="309.2" y="84.2">1.1V</text>
<text x="351.7" y="84.7">GNDA</text>
<text x="410.8" y="86.1">7</text>
<text x="413.8" y="87.2">GND</text>
<text x="423.1" y="87.2">VRB</text>
<text x="427.9" y="86.1">10</text>
<text x="439.4" y="89.8">C11</text>
<text x="450.9" y="84.7">1uF</text>
<text x="459.8" y="84.7">100nF</text>
<text x="468.5" y="85.2">220</text>
<text x="582.3" y="85.9">B</text>
<text x="70.9" y="90.2" transform="rotate(-90 70.9 90.2)">41</text>
<text x="73.4" y="90.2" transform="rotate(-90 73.4 90.2)">42</text>
<text x="75.9" y="90.2" transform="rotate(-90 75.9 90.2)">43</text>
<text x="227.3" y="94.8">D1</text>
<text x="307.2" y="92.8">110</text>
<text x="307.3" y="90.8">R7</text>
<text x="320.9" y="93.6">+3.3V</text>
<text x="439.4" y="92.3">100nF</text>
<text x="445.7" y="93.6">GNDA</text>
<text x="454.6" y="93.6">GNDA</text>
<text x="72.1" y="101.2" transform="rotate(-90 72.1 101.2)">GPIO25</text>
<text x="77.2" y="101.2" transform="rotate(-90 77.2 101.2)">GPIO24</text>
<text x="177.8" y="99.9">GNDA</text>
<text x="227.3" y="97.4">BAV99-7-F</text>
<text x="307.3" y="97.1">R8</text>
<text x="307.8" y="99.2">56</text>
<text x="325.6" y="98.7">U4</text>
<text x="325.6" y="101.2">LTC6228xS8</text>
<text x="434.3" y="101.2">GNDA</text>
<text x="453" y="101.2">+3.3V</text>
<text x="464.8" y="96.1">GNDA</text>
<text x="474.2" y="97.4">+5V</text>
<text x="213.1" y="102.3" transform="rotate(-90 213.1 102.3)">1</text>
<text x="223.3" y="102.3" transform="rotate(-90 223.3 102.3)">2</text>
<text x="319.3" y="105.2">3</text>
<text x="321.8" y="106.3">+</text>
<text x="323.6" y="102.9" transform="rotate(-90 323.6 102.9)">7</text>
<text x="328.4" y="106.3">FB</text>
<text x="332" y="105.2">1</text>
<text x="332" y="107.7">6</text>
<text x="469.2" y="107.7">3</text>
<text x="476" y="107.4" transform="rotate(-90 476 107.4)">8</text>
<text x="71.6" y="110.1">GND</text>
<text x="253.6" y="111.4">+3.3V</text>
<text x="303.5" y="108.8">GNDA</text>
<text x="319.3" y="110.2">2</text>
<text x="326.1" y="113.7" transform="rotate(-90 326.1 113.7)">8</text>
<text x="405.1" y="108.8">GNDA</text>
<text x="430.5" y="110.1">GNDA</text>
<text x="469.2" y="112.8">2</text>
<text x="471.9" y="108.8">+</text>
<text x="477.1" y="112.3" transform="rotate(-90 477.1 112.3)">V-</text>
<text x="477.1" y="111.6" transform="rotate(-90 477.1 111.6)">V+</text>
<text x="481.9" y="110.2">1</text>
<text x="323.6" y="114.4" transform="rotate(-90 323.6 114.4)">4</text>
<text x="446.5" y="114.9">LM8272MMX_NOPB</text>
<text x="459.9" y="117.4">IC1A</text>
<text x="476" y="115" transform="rotate(-90 476 115)">4</text>
<text x="215.9" y="120.2">GNDA</text>
<text x="256.3" y="123.9" transform="rotate(-90 256.3 123.9)">1</text>
<text x="258.7" y="120.2">U5</text>
<text x="258.7" y="122.8">TPL0401B-10-Q1</text>
<text x="321.3" y="125.3">GNDA</text>
<text x="473.7" y="124.1">GNDA</text>
<text x="244.4" y="131.8">4</text>
<text x="257.4" y="129.3" transform="rotate(-90 257.4 129.3)">VDD</text>
<text x="264.1" y="127.9">H</text>
<text x="267.3" y="126.7">6</text>
<text x="10.3" y="135.9">C</text>
<text x="229.7" y="133">SDA</text>
<text x="244.4" y="136.9">3</text>
<text x="247.4" y="132.9">SDA</text>
<text x="264" y="135.5">W</text>
<text x="267.3" y="134.4">5</text>
<text x="318.4" y="134.2">R9</text>
<text x="322.2" y="134.2">10K</text>
<text x="582.3" y="135.9">C</text>
<text x="229.8" y="138.1">SCL</text>
<text x="247.4" y="138">SCL</text>
<text x="257.4" y="143.8" transform="rotate(-90 257.4 143.8)">GND</text>
<text x="318.9" y="140.6">33pF</text>
<text x="319.4" y="138">C12</text>
<text x="256.3" y="146.8" transform="rotate(-90 256.3 146.8)">2</text>
<text x="254" y="157.1">GNDA</text>
<text x="10.3" y="185.9">D</text>
<text x="582.3" y="185.9">D</text>
<text x="124.1" y="207.9">+3.3V</text>
<text x="155.4" y="207.9">+5V</text>
<text x="132.7" y="214.2">Conn_02x20_Odd_Even</text>
<text x="142.3" y="211.7">J2</text>
<text x="124.3" y="220.7">SDA</text>
<text x="138.4" y="216.9">1</text>
<text x="138.4" y="219.5">3</text>
<text x="138.4" y="222">5</text>
<text x="147.2" y="216.9">2</text>
<text x="147.2" y="219.5">4</text>
<text x="147.2" y="222">6</text>
<text x="124.4" y="223.2">SCL</text>
<text x="124.8" y="225.7">GPIO9</text>
<text x="138.4" y="224.5">7</text>
<text x="138.4" y="227.1">9</text>
<text x="146.6" y="227.1">10</text>
<text x="147.2" y="224.5">8</text>
<text x="158.9" y="225.7">TX</text>
<text x="123.6" y="230.8">GPIO14</text>
<text x="123.6" y="233.4">GPIO15</text>
<text x="137.8" y="229.6">11</text>
<text x="137.8" y="232.2">13</text>
<text x="146.6" y="229.6">12</text>
<text x="146.6" y="232.2">14</text>
<text x="158.9" y="228.3">RX</text>
<text x="158.9" y="230.8">GPIO26_ADC0</text>
<text x="10.3" y="235.9">E</text>
<text x="137.8" y="234.7">15</text>
<text x="137.8" y="237.2">17</text>
<text x="137.8" y="239.8">19</text>
<text x="146.6" y="234.7">16</text>
<text x="146.6" y="237.2">18</text>
<text x="146.6" y="239.8">20</text>
<text x="158.9" y="238.4">GPIO28_ADC2</text>
<text x="158.9" y="235.9">GPIO27_ADC1</text>
<text x="582.3" y="235.9">E</text>
<text x="123.6" y="241">SPI_MO</text>
<text x="124.3" y="243.5">SPI_MI</text>
<text x="137.8" y="242.3">21</text>
<text x="137.8" y="244.9">23</text>
<text x="146.6" y="242.3">22</text>
<text x="146.6" y="244.9">24</text>
<text x="158.9" y="243.5">GPIO22</text>
<text x="121.3" y="251.1">ADC_VREF</text>
<text x="122.8" y="246.1">SPI_CLK</text>
<text x="137.8" y="247.4">25</text>
<text x="137.8" y="249.9">27</text>
<text x="146.6" y="247.4">26</text>
<text x="146.6" y="249.9">28</text>
<text x="158.9" y="246.1">SPI_CS</text>
<text x="158.9" y="251.1">GPIO20</text>
<text x="158.9" y="248.6">GPIO21</text>
<text x="137.8" y="252.5">29</text>
<text x="137.8" y="255">31</text>
<text x="137.8" y="257.6">33</text>
<text x="146.6" y="252.5">30</text>
<text x="146.6" y="255">32</text>
<text x="146.6" y="257.6">34</text>
<text x="158.9" y="256.2">GPIO24</text>
<text x="137.8" y="260.1">35</text>
<text x="137.8" y="262.6">37</text>
<text x="146.6" y="260.1">36</text>
<text x="146.6" y="262.6">38</text>
<text x="158.9" y="261.3">GPIO25</text>
<text x="137.8" y="265.2">39</text>
<text x="146.6" y="265.2">40</text>
<text x="132.6" y="277.7">GND</text>
<text x="150.4" y="277.7">GND</text>
<text x="10.3" y="285.9">F</text>
<text x="582.3" y="285.9">F</text>
<text x="10.3" y="335.9">G</text>
<text x="582.3" y="335.9">G</text>
<text x="10.2" y="385.9">H</text>
<text x="582.2" y="385.9">H</text>
<text x="35" y="409.9">1</text>
<text x="85" y="409.9">2</text>
<text x="135" y="409.9">3</text>
<text x="185" y="409.9">4</text>
<text x="235" y="409.9">5</text>
<text x="285" y="409.9">6</text>
<text x="335" y="409.9">7</text>
<text x="385" y="409.9">8</text>
<text x="435" y="409.9">9</text>
<text x="485" y="409.9">10</text>
<text x="535" y="409.9">11</text>
</g>
<g font-size=".9">
<text x="324.4" y="106.3" transform="rotate(-90 324.4 106.3)">V+</text>
<text x="324.4" y="111.3" transform="rotate(-90 324.4 111.3)">V-</text>
<text x="326.9" y="110" transform="rotate(-90 326.9 110)">~{SHDN}</text>
</g>
</svg>
